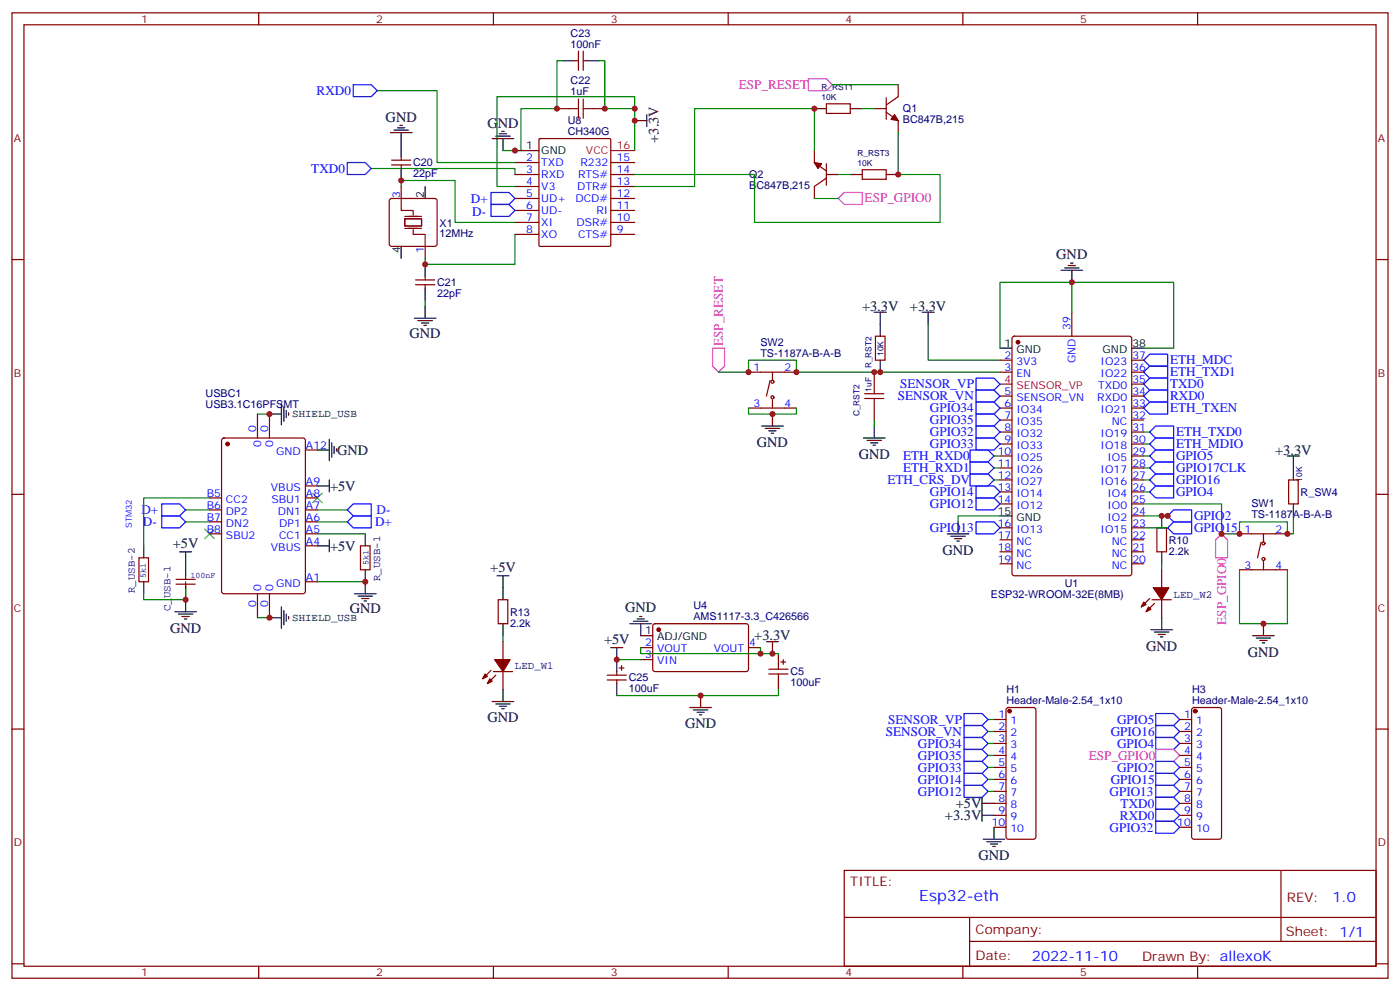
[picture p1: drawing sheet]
<svg xmlns="http://www.w3.org/2000/svg" width="412mm" height="292mm" viewBox="0 0 412 292" stroke-linecap="round" stroke-linejoin="round" font-family="sans-serif">
<g fill="none" stroke="#870000" stroke-width=".35">
<path d="M3.5 3.8h405.4v284.3h-405.4zM7.1 7.3h398.2v277.3h-398.2zM76.2 3.8v3.5M145.3 3.8v3.5M169.3 17.9h1.1M170.4 15.1v5.6M171.8 15.1v5.6M171.8 17.9h1.1M214.5 3.8v3.5M283.6 3.8v3.5M352.8 3.8v3.5M164 32h3.6"/>
<path d="M174.6 32h3.6M243.4 30.6h7.1v2.8h-7.1zM257.5 32h3.6M261.1 33.1l3.5 2.4v3.6M261.1 28.8v6.4M264.6 24.9v3.6l-3.5 2.4M114.9 58.7l.5-.2h12.7l.5 .2 .2 .5v12.7l-.3 .5-.4 .2h-12.7l-.5-.3-.2-.4v-12.7zM115.4 48.6h5.6M115.4 47.2h5.6M118.2 46.1v1.1M118.2 48.6v1M118.2 54.9v3.6"/>
<path d="M151.7 47.9h7M151.7 51.4h7M151.7 54.9h7M151.7 58.5h7M158.8 41l.3-.2h20.5l.3 .2v31.2l-.2 .3-20.6 .1-.3-.2zM179.9 47.9h7.1M179.9 51.4h7.1M179.9 54.9h7.1M179.9 58.5h7.1M239.9 44.3v3.6l3.5 2.4M243.4 51.4h3.5M243.4 52.5l-3.5 2.4v3.6"/>
<path d="M243.4 48.2v6.4M254 50h7.1v2.8h-7.1zM3.5 76.4h3.6M125.2 72.6v3.5M151.7 62h7M151.7 65.5h7M151.7 69h7M179.9 62h7.1M179.9 65.5h7.1M179.9 69h7.1M405.3 76.4h3.6M122.4 83.9h5.7"/>
<path d="M122.4 82.4h5.7M125.2 81.4v1M125.2 83.9v1M257.9 99h2.8v7.1h-2.8zM298.3 99.2l.5-.2h33.9l.6 .5 .1 69.4-.5 .6-34.1 .1-.6-.5-.1-69.4zM315.7 92v7M220.5 109.6h14.1M226.8 112.1l-1 4.6M227.5 109.6v2.5M227.5 117.7v2.5M257.5 109.6v3.5M294.6 106.1h3.5"/>
<path d="M294.6 109.6h3.5M294.6 116.7h3.5M333.4 106.1h3.5M333.4 109.6h3.5M333.4 113.1h3.5M333.4 116.7h3.5M65.5 129.2l.5-.2h23.3l.6 .4 .1 44.8-.5 .6-23.5 .1-.7-.5v-44.7zM75.8 122v7M79.4 122v7M90 132.5h3.5M220.5 120.2h14.1M257.5 120.2v3.5"/>
<path d="M294.6 120.2h3.5M294.6 123.7h3.5M294.6 127.2h3.5M294.6 130.8h3.5M294.6 134.3h3.5M294.6 137.8h3.5M333.4 120.2h3.5M333.4 123.7h3.5M333.4 127.2h3.5M333.4 130.8h3.5M333.4 134.3h3.5M333.4 137.8h3.5"/>
<path d="M3.5 145.6h3.6M61.7 146.6h3.6M61.7 150.2h3.6M61.7 153.7h3.6M61.7 157.2h3.6M90 146.6h3.5M90 150.2h3.5M90 153.7h3.5M90 157.2h3.5M90 143.1h3.5M294.6 141.4h3.5M294.6 144.9h3.5"/>
<path d="M294.6 148.4h3.5M294.6 155.5h3.5M294.6 159h3.5M333.4 141.4h3.5M333.4 144.9h3.5M333.4 148.4h3.5M333.4 151.9h3.5M333.4 155.5h3.5M333.4 159h3.5M340.8 155.5h2.8v7h-2.8zM365.1 157.2h14.1M371.5 159.7l-1.1 4.6"/>
<path d="M372.2 157.2v2.5M379.6 141.4h2.8v7h-2.8zM405.3 145.6h3.6M40.9 164.3h2.8v7h-2.8zM51.9 172h5.6M51.9 170.6h5.6M54.7 169.6v1M54.7 172v1.1M75.8 174.9v7M79.4 174.9v7M90 171.3h3.5M90 160.8h3.5"/>
<path d="M106.2 160.8h2.8v7h-2.8zM146.8 176.6h2.8v7.1h-2.8zM294.6 162.5h3.5M294.6 166.1h3.5M333.4 162.5h3.5M333.4 166.1h3.5M338.7 176.3l-2.5 2.5M339.4 176.6h5.6M340.1 177.7l-2.5 2.5M342.2 167.8v5.3M342.2 176.6v5.3M365.1 167.8h14.1"/>
<path d="M372.2 165.3v2.5M144.6 197.4l-2.4 2.5M145.3 197.8h5.7M146 198.9l-2.4 2.4M148.2 189v5.3M148.2 197.8v5.3M178.9 198.9h5.6M181.7 197.8v1.1M182.4 196.7h1.4M183.1 196v1.4M188.7 190.7h3.6M188.7 194.3h3.6"/>
<path d="M192.5 183.9l.5-.2h27.1l.4 .7-.1 13-.6 .4-27.1-.1-.4-.6v-12.7zM220.5 190.7h3.5M226.5 197.1h5.6M226.5 198.5h5.6M229.3 196v1.1M229.3 198.5v1.1M230 195h1.4M230.7 194.3v1.4M3.5 214.7h3.6M178.9 200.3h5.6M181.7 200.3v1M292.8 211.9h3.5"/>
<path d="M292.8 215.4h3.5M292.8 219h3.5M296.6 208.6l.4-.2h7.4l.7 .4 .1 37.7-.3 .5-.5 .2h-7.4l-.5-.2-.2-.5v-37.4zM347.5 211.9h3.5M347.5 215.4h3.5M347.5 219h3.5M351.2 208.6l.5-.2h7.4l.7 .4v37.7l-.2 .5-.5 .2h-7.4l-.5-.2-.2-.5v-37.4zM405.3 214.7h3.6M292.8 222.5h3.5M292.8 226h3.5M292.8 229.6h3.5M292.8 233.1h3.5"/>
<path d="M292.8 236.6h3.5M347.5 222.5h3.5M347.5 226h3.5M347.5 229.6h3.5M347.5 233.1h3.5M347.5 236.6h3.5M248.7 256.4h156.6v28.2h-156.6zM292.8 240.1h3.5M292.8 243.7h3.5M347.5 240.1h3.5M347.5 243.7h3.5M377.3 256.4v20.9"/>
<path d="M248.7 270.2h156.5M285.6 277.3h119.6M285.6 270.2v14.1M3.5 283.9h3.6M76.2 284.6v3.5M145.3 284.6v3.5M214.5 284.6v3.5M283.6 284.6v3.5M352.8 284.6v3.5M405.3 283.9h3.6"/>
<circle cx="227.5" cy="117" r=".44"/>
<circle cx="227.5" cy="112.4" r=".44"/>
<circle cx="372.2" cy="160.1" r=".44"/>
<circle cx="372.2" cy="164.6" r=".44"/>
</g>
<g fill="none" stroke="#000" stroke-width=".35">
<path d="M165.8 17.9h3.5M172.9 17.9h3.5M115 39.1h6.4M116.1 38.3h4.2M117.1 37.6h2.1M117.8 36.9h.7M118.2 39.1v7M147.1 39.4h2.1M147.8 38.7h.7M187 35.5h3.5M190.5 33.8v3.5M239.9 32h3.5"/>
<path d="M250.5 32h3.5M118.2 49.6v3.6M125.2 54.9v3.6M145 40.8h6.3M146 40.1h4.3M148.2 40.8v3.5M151.7 44.3h7M250.5 51.4h3.5M261.1 51.4h3.5M118.2 72.6v3.5M125.2 77.9v3.5M312.6 79.6h6.3"/>
<path d="M313.6 78.9h4.3M314.7 78.2h2.1M315.4 77.5h.7M315.7 79.6v3.5M122.1 93.7h6.3M123.1 94.4h4.3M124.2 95.1h2.1M124.9 95.8h.7M125.2 84.9v3.5M125.2 90.2v3.5M257.5 92h3.6M259.3 92v7"/>
<path d="M271.6 92h3.6M273.4 92v3.5M82.9 118.8v6.3M83.6 119.8v4.3M259.3 106.1v3.5M294.6 102.6h3.5M333.4 102.6h3.5M79.4 122h3.5M84.3 120.9v2.1M85 121.6v.7M93.5 132.5h3.5M97 129.4v6.3"/>
<path d="M97.7 130.4v4.3M98.4 131.5v2.1M99.1 132.2v.7M224.4 125.5h6.3M225.4 126.2h4.3M226.5 126.9h2.1M227.2 127.6h.7M227.5 122v3.5M254.4 129h6.3M255.4 129.7h4.2M256.5 130.4h2.1M257.2 131.1h.7"/>
<path d="M257.5 125.5v3.5M379.2 134.3h3.6M381 134.3v7.1M93.5 143.1h3.5M97 141.4v3.5M97 159v3.5M107.6 157.2v3.6M279 157.2h6.4M280.1 157.9h4.2M281.2 158.6h2.1M281.9 159.3h.7M282.2 153.7v3.5"/>
<path d="M294.6 151.9h3.5M342.2 151.9v3.6M381 148.4v3.5M42.3 160.8v3.5M42.3 171.3v3.6M52.9 162.5h3.5M54.7 162.5v7.1M54.7 173.1v7.1M82.9 178.8v6.3M83.6 179.8v4.2M93.5 160.8h3.5M104.4 174.9h6.4"/>
<path d="M105.5 175.6h4.2M106.5 176.3h2.2M107.2 177h.7M107.6 167.8v7.1M146.4 169.6h3.5M148.2 169.6v7M342.2 162.5v3.6M51.5 180.2h6.4M52.6 180.9h4.2M53.6 181.6h2.1M54.3 182.3h.7M79.4 181.9h3.5"/>
<path d="M84.3 180.9v2.1M85 181.6v.7M148.2 183.7v3.5M179.9 190.7h3.5M181.7 190.7v7.1M185.6 183.7h6.3M186.6 183h4.3M187.7 182.3h2.1M188.4 181.6h.7M188.7 183.7v3.5h3.6M225.8 189h3.5M227.5 189v3.5"/>
<path d="M229.3 192.5v3.5M229.3 199.6v3.5M339 185.5h6.4M340.1 186.2h4.2M341.1 186.9h2.2M341.8 187.6h.7M342.2 181.9v3.6M369 187.2h6.4M370.1 187.9h4.2M371.1 188.6h2.1M371.8 189.3h.7M372.2 183.7v3.5"/>
<path d="M145 206.6h6.3M146 207.3h4.3M147.1 208h2.1M147.8 208.7h.7M148.2 203.1v3.5M181.7 201.3v3.6M203.2 208.4h6.3M204.3 209.1h4.2M205.3 209.8h2.1M206 210.5h.7M206.4 204.9v3.5M289.3 234.8v7.1"/>
<path d="M289.3 236.6h3.5M289.3 240.1h3.5M289.6 247.2h6.4M290.7 247.9h4.2M291.7 248.6h2.2M292.5 249.3h.7M292.8 243.7v3.5"/>
</g>
<path d="M179.9 44.3h7.1M294.6 113.1h3.5" fill="none" stroke="#f00" stroke-width=".35"/>
<g fill="#870000" stroke="#870000" stroke-width=".35">
<path d="M263.5 33.8l1.1 1.7-2.1-.3z"/>
<path d="M239.9 47.9l2.1 .3-1.1 1.4z"/>
<path d="M338.3 178.8l.7 .7-1.4 .7z"/>
<path d="M336.9 177.3l.7 .7-1.4 .8z"/>
<path d="M339.7 173.1h4.6l-2.1 3.5z"/>
<path d="M144.3 199.9l.7 .7-1.4 .7z"/>
<path d="M142.9 198.5l.7 .7-1.4 .7z"/>
<path d="M145.7 194.3h4.6l-2.1 3.5z"/>
<circle cx="299.9" cy="100.8" r=".53"/>
<circle cx="67" cy="130.8" r=".53"/>
<circle cx="194" cy="185.5" r=".53"/>
<circle cx="352.1" cy="209.4" r=".53"/>
<circle cx="297.4" cy="209.4" r=".53"/>
</g>
<g fill="none" stroke="#008700" stroke-width=".35">
<path d="M165.8 17.9h-1.8v14.1h-10.5v12.3h-5.3M176.4 17.9h1.8v14.1h8.8v12.3M111.1 26.7h17.7v21.2h22.9M187 32v-3.5h-40.6v26.4h5.3M245.2 24.9h19.4M254 32h3.5M264.6 39.1v12.3h12.3v14.1h-54.7v-14.1h-35.2M109.4 49.6h42.3v1.8M118.2 54.9v-1.7h15.9v12.3h17.6M239.9 44.3v-12.3h-35.3v22.9h-17.6M239.9 58.5h7M246.9 51.4h3.6"/>
<path d="M151.7 69v8.9h-26.5v-1.8M125.2 88.4v1.8M273.4 95.5v10.6h21.2M315.7 83.1v8.9M211.7 109.6h8.8v-3.5h14.1v3.5h60M294.6 102.6v-19.5h51.1v19.5h-8.8M75.8 122h3.6M220.5 120.2v1.8h14.1v-1.8M257.5 123.7v1.8M292.8 137.8h1.8M292.8 134.3h1.8M336.9 137.8h1.8"/>
<path d="M336.9 127.2h1.8M336.9 134.3h1.8M336.9 130.8h1.8M54.7 150.2h7M54.7 153.7h7M61.7 146.6h-19.4v14.2M93.5 150.2h8.8M93.5 153.7h8.8M93.5 157.2h14.1M292.8 141.4h1.8M294.6 151.9h-12.4v1.8M336.9 148.4h22.9v8.8h5.3v-3.5h14.1v3.5h1.8v-5.3"/>
<path d="M336.9 141.4h1.8M336.9 151.9h7.1M336.9 144.9h1.8M336.9 155.5h7.1M54.7 171.3v5.3h-12.4v-1.7M93.5 171.3h14.1M342.2 166.1v1.7M365.1 167.8v15.9h14.1v-15.9M75.8 181.9h3.6M148.2 187.2v1.8M181.7 194.3h7M188.7 190.7v1.8h35.3"/>
<path d="M224 190.7v1.8h5.3M229.3 203.1v1.8h-47.6M291 211.9h1.8M291 215.4h1.8M291 219h1.8M291 222.5h1.8M291 226h1.8M291 229.6h1.8M291 233.1h1.8"/>
</g>
<g fill="none" stroke="#00f" stroke-width=".35">
<path d="M104.1 24.9h5.3l1.7 1.8-1.7 1.8h-5.3zM102.3 47.9h5.3l1.8 1.7-1.8 1.8h-5.3zM144.6 56.7h5.3l1.8 1.8-1.8 1.7h-5.3zM144.6 60.2h5.3l1.8 1.8-1.8 1.7h-5.3zM287.5 111.4h5.3l1.8 1.7-1.8 1.8h-5.3zM287.5 114.9h5.3l1.8 1.8-1.8 1.7h-5.3zM287.5 118.4h5.3l1.8 1.8-1.8 1.8h-5.3zM336.9 116.7l1.8-1.8h5.3v3.5h-5.3zM336.9 109.6l1.8-1.8h5.3v3.6h-5.3zM338.7 111.4h5.3v3.5h-5.3l-1.8-1.8zM338.7 118.4h5.3v3.6h-5.3l-1.8-1.8zM338.7 104.3h5.3v3.5h-5.3l-1.8-1.7z"/>
<path d="M285.8 136.1h5.2l1.8 1.7-1.8 1.8h-5.2zM285.8 132.5h5.2l1.8 1.8-1.8 1.8h-5.2zM285.8 139.6h5.2l1.8 1.8-1.8 1.7h-5.2zM287.5 122h5.3l1.8 1.7-1.8 1.8h-5.3zM287.5 125.5h5.3l1.8 1.7-1.8 1.8h-5.3zM287.5 129h5.3l1.8 1.8-1.8 1.7h-5.3zM338.7 137.8l1.7-1.7h5.3v3.5h-5.3zM338.7 127.2l1.7-1.7h5.3v3.5h-5.3zM338.7 130.8l1.7-1.8h5.3v3.5h-5.3zM338.7 134.3l1.7-1.8h5.3v3.6h-5.3zM47.6 148.4h5.3l1.8 1.8-1.8 1.7h-5.3zM47.6 151.9h5.3l1.8 1.8-1.8 1.8h-5.3z"/>
<path d="M102.3 153.7l1.8-1.8h5.3v3.6h-5.3zM102.3 150.2l1.8-1.8h5.3v3.5h-5.3zM287.5 143.1h5.3l1.8 1.8-1.8 1.7h-5.3zM287.5 146.6h5.3l1.8 1.8-1.8 1.8h-5.3zM287.5 153.7h5.3l1.8 1.8-1.8 1.7h-5.3zM338.7 141.4l1.7-1.8h5.3v3.5h-5.3zM338.7 144.9l1.7-1.8h5.3v3.5h-5.3zM344 155.5l1.7-1.8h5.3v3.5h-5.3zM345.7 150.2h5.3v3.5h-5.3l-1.7-1.8zM284 217.2h5.3l1.7 1.8-1.7 1.7h-5.3zM284 213.7h5.3l1.7 1.7-1.7 1.8h-5.3zM284 210.1h5.3l1.7 1.8-1.7 1.8h-5.3z"/>
<path d="M340.4 210.1h5.3l1.8 1.8-1.8 1.8h-5.3zM340.4 213.7h5.3l1.8 1.7-1.8 1.8h-5.3zM340.4 217.2h5.3l1.8 1.8-1.8 1.7h-5.3zM284 231.3h5.3l1.7 1.8-1.7 1.7h-5.3zM284 227.8h5.3l1.7 1.8-1.7 1.7h-5.3zM284 224.3h5.3l1.7 1.7-1.7 1.8h-5.3zM284 220.7h5.3l1.7 1.8-1.7 1.8h-5.3zM340.4 224.3h5.3l1.8 1.7-1.8 1.8h-5.3zM340.4 227.8h5.3l1.8 1.8-1.8 1.7h-5.3zM340.4 231.3h5.3l1.8 1.8-1.8 1.7h-5.3zM340.4 234.8h5.3l1.8 1.8-1.8 1.8h-5.3zM340.4 238.4h5.3l1.8 1.7-1.8 1.8h-5.3z"/>
<path d="M340.4 241.9h5.3l1.8 1.8-1.8 1.7h-5.3z"/>
</g>
<path d="M167.6 32h2.8M170.4 29.2v5.6M171.8 29.2v5.6M171.8 32h2.8M254.7 116h5.6M254.7 117.4h5.6M257.5 113.1v2.9M257.5 117.4v2.8" fill="none" stroke="#a10000" stroke-width=".35"/>
<path d="M118.2 58.5v3.5h3.5v1.4M119.2 64.5h5v2.1h-5zM119.2 67.3h5M119.2 63.7h5M121.7 67.6v1.4h3.5v3.6" fill="none" stroke="#870012" stroke-width=".35"/>
<path d="M60.3 155.8l2.8 2.8M63.1 155.8l-2.8 2.8M92.1 145.2l2.8 2.9M94.9 145.2l-2.8 2.9" fill="none" stroke="#3c3" stroke-width=".35"/>
<path d="M238.1 23.2h5.3l1.8 1.7-1.8 1.8h-5.3zM246.9 58.5l1.8-1.8h5.3v3.5h-5.3zM209.9 102.6h3.5v5.2l-1.7 1.8-1.8-1.8zM359.8 157.2l1.8 1.8v5.3h-3.5v-5.3zM340.4 220.7h5.3l1.8 1.8-1.8 1.8h-5.3z" fill="none" stroke="#c0f" stroke-width=".35"/>
<g fill="#c00">
<circle cx="187" cy="35.5" r=".88"/>
<circle cx="118.2" cy="53.2" r=".88"/>
<circle cx="164" cy="32" r=".88"/>
<circle cx="151.7" cy="44.3" r=".88"/>
<circle cx="187" cy="32" r=".88"/>
<circle cx="125.2" cy="77.9" r=".88"/>
<circle cx="315.7" cy="83.1" r=".88"/>
<circle cx="54.7" cy="176.6" r=".88"/>
<circle cx="79.4" cy="122" r=".88"/>
<circle cx="79.4" cy="181.9" r=".88"/>
<circle cx="257.5" cy="109.6" r=".88"/>
<circle cx="178.2" cy="32" r=".88"/>
<circle cx="107.6" cy="171.3" r=".88"/>
<circle cx="259.3" cy="109.6" r=".88"/>
<circle cx="206.4" cy="204.9" r=".88"/>
<circle cx="224" cy="192.5" r=".88"/>
<circle cx="227.5" cy="192.5" r=".88"/>
<circle cx="181.7" cy="194.3" r=".88"/>
<circle cx="359.8" cy="157.2" r=".88"/>
<circle cx="264.6" cy="51.4" r=".88"/>
<circle cx="239.9" cy="32" r=".88"/>
<circle cx="342.2" cy="151.9" r=".88"/>
<circle cx="227.5" cy="122" r=".88"/>
<circle cx="234.6" cy="109.6" r=".88"/>
<circle cx="220.5" cy="109.6" r=".88"/>
<circle cx="372.2" cy="183.7" r=".88"/>
<circle cx="379.2" cy="157.2" r=".88"/>
<circle cx="365.1" cy="157.2" r=".88"/>
<circle cx="344" cy="151.9" r=".88"/>
</g>
<text font-size="4.6" fill="#00f" x="270.8" y="265.4">Esp32-eth</text>
<g font-size="4.2">
<text x="113.6" y="36.1">GND</text>
<text x="143.6" y="37.8">GND</text>
<text x="194" y="42" transform="rotate(-90 194 42)">+3.3V</text>
<text x="311.1" y="76.3">GND</text>
<text x="253.9" y="91.6">+3.3V</text>
<text x="268" y="91.6">+3.3V</text>
<text x="120.6" y="99.5">GND</text>
<text x="223" y="131.7">GND</text>
<text x="99.3" y="133.9">GND</text>
<text x="252.9" y="135.2">GND</text>
<text x="375.6" y="133.9">+3.3V</text>
<text x="97.2" y="144.5">+5V</text>
<text x="50.9" y="161.3">+5V</text>
<text x="97.2" y="162.2">+5V</text>
<text x="277.6" y="163.4">GND</text>
<text x="144.4" y="168.4">+5V</text>
<text x="103" y="180.6">GND</text>
<text x="184.1" y="180.3">GND</text>
<text x="50.1" y="186.3">GND</text>
<text x="177.9" y="189.6">+5V</text>
<text x="222.2" y="188.6">+3.3V</text>
<text x="337.6" y="191.6">GND</text>
<text x="367.6" y="193.4">GND</text>
<text x="143.6" y="212.8">GND</text>
<text x="201.8" y="214.6">GND</text>
<text x="281.6" y="238">+5V</text>
<text x="278.4" y="241.5">+3.3V</text>
<text x="288.2" y="253.4">GND</text>
</g>
<g font-size="4.2" fill="#00f">
<text x="392.5" y="265.6">1.0</text>
<text x="304" y="283">2022-11-10</text>
</g>
<g font-size="3.9" fill="#00f">
<text x="93.3" y="28.1">RXD0</text>
<text x="91.7" y="51">TXD0</text>
<text x="138.7" y="59.9">D+</text>
<text x="139.1" y="63.5">D-</text>
<text x="344.7" y="107.3">ETH_MDC</text>
<text x="344.7" y="110.8">ETH_TXD1</text>
<text x="264.5" y="117.9">SENSOR_VN</text>
<text x="265.2" y="114.4">SENSOR_VP</text>
<text x="344.7" y="117.8">RXD0</text>
<text x="344.7" y="114.3">TXD0</text>
<text x="273.9" y="121.5">GPIO34</text>
<text x="273.9" y="125">GPIO35</text>
<text x="344.7" y="121.4">ETH_TXEN</text>
<text x="273.9" y="128.5">GPIO32</text>
<text x="346.4" y="128.5">ETH_TXD0</text>
<text x="346.4" y="132">ETH_MDIO</text>
<text x="266" y="135.6">ETH_RXD0</text>
<text x="273.9" y="132">GPIO33</text>
<text x="346.4" y="135.5">GPIO5</text>
<text x="261.4" y="142.6">ETH_CRS_DV</text>
<text x="266" y="139.1">ETH_RXD1</text>
<text x="346.4" y="138.9">GPIO17CLK</text>
<text x="346.4" y="142.6">GPIO16</text>
<text x="273.9" y="146.2">GPIO14</text>
<text x="273.9" y="149.7">GPIO12</text>
<text x="346.4" y="146.1">GPIO4</text>
<text x="41.7" y="151.5">D+</text>
<text x="42.1" y="155">D-</text>
<text x="110.5" y="155">D+</text>
<text x="110.9" y="151.4">D-</text>
<text x="351.7" y="153.1">GPIO2</text>
<text x="273.9" y="156.8">GPIO13</text>
<text x="351.7" y="156.7">GPIO15</text>
<text x="261.6" y="213.2">SENSOR_VP</text>
<text x="329.1" y="213.2">GPIO5</text>
<text x="261" y="216.7">SENSOR_VN</text>
<text x="270.4" y="220.2">GPIO34</text>
<text x="327.2" y="216.7">GPIO16</text>
<text x="329.1" y="220.2">GPIO4</text>
<text x="270.4" y="227.3">GPIO33</text>
<text x="270.4" y="223.8">GPIO35</text>
<text x="329.1" y="227.3">GPIO2</text>
<text x="270.4" y="230.8">GPIO14</text>
<text x="327.2" y="230.8">GPIO15</text>
<text x="270.4" y="234.4">GPIO12</text>
<text x="326.8" y="234.4">GPIO13</text>
<text x="330.1" y="237.9">TXD0</text>
<text x="326.8" y="244.9">GPIO32</text>
<text x="329.9" y="241.5">RXD0</text>
</g>
<g font-size="3.9" fill="#c0f">
<text x="217.6" y="26.1">ESP_RESET</text>
<text x="254.7" y="59.6">ESP_GPIO0</text>
<text x="213" y="101.9" transform="rotate(-90 213 101.9)">ESP_RESET</text>
<text x="361.2" y="184" transform="rotate(-90 361.2 184)">ESP_GPIO0</text>
<text x="320.7" y="223.9">ESP_GPIO0</text>
</g>
<g font-size="3.9" fill="#800">
<text x="250.5" y="260.9">TITLE:</text>
<text x="379.1" y="265.6">REV:</text>
<text x="287.4" y="275.1">Company:</text>
<text x="378.7" y="275.8">Sheet: 1/1</text>
<text x="287.4" y="282.8">Date:</text>
<text x="336.4" y="282.9">Drawn By: allexoK</text>
</g>
<g font-size="3.2" fill="#800">
<text x="41.6" y="6.8">1</text>
<text x="110.8" y="6.8">2</text>
<text x="179.9" y="6.8">3</text>
<text x="249.1" y="6.8">4</text>
<text x="318.2" y="6.8">5</text>
<text x="4.1" y="41.9">A</text>
<text x="405.9" y="41.9">A</text>
<text x="4.1" y="111">B</text>
<text x="405.9" y="111">B</text>
<text x="4.1" y="180.2">C</text>
<text x="405.9" y="180.2">C</text>
<text x="4.1" y="249.3">D</text>
<text x="405.9" y="249.3">D</text>
<text x="41.6" y="287.6">1</text>
<text x="110.8" y="287.6">2</text>
<text x="179.9" y="287.6">3</text>
<text x="249.1" y="287.6">4</text>
<text x="318.2" y="287.6">5</text>
</g>
<g font-size="3.2" fill="#000080">
<text x="168.1" y="10.8">C23</text>
<text x="168.1" y="14">100nF</text>
<text x="168.1" y="28.1">1uF</text>
<text x="168.1" y="24.9">C22</text>
<text x="266" y="33.1">Q1</text>
<text x="167.2" y="39.8">CH340G</text>
<text x="167.2" y="36.5">U8</text>
<text x="266" y="36.4">BC847B,215</text>
<text x="121.7" y="52.2">22pF</text>
<text x="121.7" y="49">C20</text>
<text x="220.7" y="52.5">Q2</text>
<text x="220.7" y="55.8">BC847B,215</text>
<text x="129.5" y="69.9">12MHz</text>
<text x="129.5" y="66.7">X1</text>
<text x="128.8" y="87.5">22pF</text>
<text x="128.8" y="84.3">C21</text>
<text x="224" y="101.8">SW2</text>
<text x="224" y="105">TS-1187A-B-A-B</text>
<text x="60.6" y="117">USBC1</text>
<text x="60.6" y="120.2">USB3.1C16PFSMT</text>
<text x="368.6" y="149.5">SW1</text>
<text x="383.1" y="146">R_SW4</text>
<text x="368.6" y="152.6">TS-1187A-B-A-B</text>
<text x="344.3" y="160.1">R10</text>
<text x="344.3" y="163.4">2.2k</text>
<text x="112" y="171.2" transform="rotate(-90 112 171.2)">R_USB-1</text>
<text x="313.6" y="172.8">U1</text>
<text x="39.7" y="174.7" transform="rotate(-90 39.7 174.7)">R_USB-2</text>
<text x="204.3" y="179.5">U4</text>
<text x="291.9" y="176">ESP32-WROOM-32E(8MB)</text>
<text x="345.7" y="176">LED_W2</text>
<text x="50.3" y="180" transform="rotate(-90 50.3 180)">C_USB-1</text>
<text x="150.3" y="184.5">2.2k</text>
<text x="150.3" y="181.3">R13</text>
<text x="204.3" y="182.6">AMS1117-3.3_C426566</text>
<text x="151.7" y="197.2">LED_W1</text>
<text x="185.2" y="203.9">100uF</text>
<text x="185.2" y="200.7">C25</text>
<text x="232.8" y="202.1">100uF</text>
<text x="232.8" y="198.9">C5</text>
<text x="296.5" y="207.2">Header-Male-2.54_1x10</text>
<text x="296.5" y="204">H1</text>
<text x="351.1" y="207.2">Header-Male-2.54_1x10</text>
<text x="351.1" y="204">H3</text>
</g>
<g font-size="3.2">
<text x="155" y="44">1</text>
<text x="159.5" y="45.4">GND</text>
<text x="124.9" y="58.5" transform="rotate(-90 124.9 58.5)">2</text>
<text x="117.8" y="74.6" transform="rotate(-90 117.8 74.6)">4</text>
<text x="295.9" y="102.2">1</text>
<text x="299.4" y="104">GND</text>
<text x="324.8" y="104">GND</text>
<text x="333.6" y="102.2">38</text>
<text x="86.1" y="122.8">SHIELD_USB</text>
<text x="293.9" y="151.6">15</text>
<text x="299.4" y="153.4">GND</text>
<text x="86.1" y="182.8">SHIELD_USB</text>
<text x="190.1" y="186.9">1</text>
<text x="193.6" y="188.6">ADJ/GND</text>
</g>
<g font-size="3.2" fill="#00f">
<text x="155" y="47.5">2</text>
<text x="181.7" y="47.5">15</text>
<text x="155" y="51">3</text>
<text x="159.5" y="48.9">TXD</text>
<text x="159.5" y="52.5">RXD</text>
<text x="170.3" y="52.5">RTS#</text>
<text x="171" y="48.9">R232</text>
<text x="181.7" y="51">14</text>
<text x="117.8" y="58.5" transform="rotate(-90 117.8 58.5)">3</text>
<text x="155" y="54.6">4</text>
<text x="155" y="58.1">5</text>
<text x="159.5" y="56">V3</text>
<text x="159.5" y="59.5">UD+</text>
<text x="169.5" y="59.5">DCD#</text>
<text x="170" y="56">DTR#</text>
<text x="181.7" y="58.1">12</text>
<text x="181.7" y="54.6">13</text>
<text x="155" y="61.6">6</text>
<text x="155" y="65.2">7</text>
<text x="159.5" y="63">UD-</text>
<text x="175.7" y="63">RI</text>
<text x="181.7" y="65.2">10</text>
<text x="181.7" y="61.6">11</text>
<text x="155" y="68.7">8</text>
<text x="159.5" y="66.6">XI</text>
<text x="159.5" y="70.1">XO</text>
<text x="169.8" y="66.6">DSR#</text>
<text x="170.3" y="70.1">CTS#</text>
<text x="181.7" y="68.7">9</text>
<text x="124.9" y="74.6" transform="rotate(-90 124.9 74.6)">1</text>
<text x="315.4" y="97.3" transform="rotate(-90 315.4 97.3)">39</text>
<text x="295.9" y="105.7">2</text>
<text x="299.4" y="107.5">3V3</text>
<text x="316.8" y="107" transform="rotate(-90 316.8 107)">GND</text>
<text x="324.2" y="107.5">IO23</text>
<text x="333.6" y="105.7">37</text>
<text x="222" y="109.3">1</text>
<text x="231.1" y="109.3">2</text>
<text x="295.9" y="109.3">3</text>
<text x="299.4" y="111">EN</text>
<text x="324.2" y="111">IO22</text>
<text x="333.6" y="109.3">36</text>
<text x="333.6" y="112.8">35</text>
<text x="222" y="119.8">3</text>
<text x="231.1" y="119.8">4</text>
<text x="295.9" y="119.8">6</text>
<text x="295.9" y="116.3">5</text>
<text x="299.4" y="118.1">SENSOR_VN</text>
<text x="323.2" y="118.1">RXD0</text>
<text x="323.5" y="114.5">TXD0</text>
<text x="333.6" y="116.3">34</text>
<text x="333.6" y="119.8">33</text>
<text x="295.9" y="123.4">7</text>
<text x="299.4" y="125.1">IO35</text>
<text x="299.4" y="121.6">IO34</text>
<text x="324.2" y="121.6">IO21</text>
<text x="327.5" y="125.1">NC</text>
<text x="333.6" y="123.4">32</text>
<text x="75.5" y="127.2" transform="rotate(-90 75.5 127.2)">0</text>
<text x="76.9" y="131.7" transform="rotate(-90 76.9 131.7)">0</text>
<text x="79" y="127.2" transform="rotate(-90 79 127.2)">0</text>
<text x="80.4" y="131.7" transform="rotate(-90 80.4 131.7)">0</text>
<text x="295.9" y="130.4">9</text>
<text x="295.9" y="126.9">8</text>
<text x="299.4" y="128.7">IO32</text>
<text x="324.2" y="128.7">IO19</text>
<text x="333.6" y="126.9">31</text>
<text x="333.6" y="130.4">30</text>
<text x="81.4" y="133.9">GND</text>
<text x="90.1" y="132.2">A12</text>
<text x="293.9" y="137.5">11</text>
<text x="293.9" y="133.9">10</text>
<text x="299.4" y="135.7">IO25</text>
<text x="299.4" y="132.2">IO33</text>
<text x="324.2" y="132.2">IO18</text>
<text x="326.2" y="135.7">IO5</text>
<text x="333.6" y="133.9">29</text>
<text x="333.6" y="137.5">28</text>
<text x="90.1" y="142.8">A9</text>
<text x="293.9" y="141">12</text>
<text x="299.4" y="142.8">IO27</text>
<text x="299.4" y="139.2">IO26</text>
<text x="324.2" y="139.2">IO17</text>
<text x="324.2" y="142.8">IO16</text>
<text x="333.6" y="141">27</text>
<text x="60.9" y="146.3">B5</text>
<text x="60.9" y="149.8">B6</text>
<text x="66.6" y="148.1">CC2</text>
<text x="79.8" y="144.5">VBUS</text>
<text x="80" y="148.1">SBU1</text>
<text x="90.1" y="149.8">A7</text>
<text x="90.1" y="146.3">A8</text>
<text x="293.9" y="148.1">14</text>
<text x="293.9" y="144.5">13</text>
<text x="299.4" y="149.8">IO12</text>
<text x="299.4" y="146.3">IO14</text>
<text x="326.2" y="146.3">IO4</text>
<text x="326.2" y="149.8">IO0</text>
<text x="333.6" y="144.5">26</text>
<text x="333.6" y="148.1">25</text>
<text x="60.9" y="153.4">B7</text>
<text x="66.6" y="151.6">DP2</text>
<text x="66.6" y="155.1">DN2</text>
<text x="81.8" y="151.6">DN1</text>
<text x="82.3" y="155.1">DP1</text>
<text x="90.1" y="153.4">A6</text>
<text x="293.9" y="155.1">16</text>
<text x="326.2" y="153.4">IO2</text>
<text x="333.6" y="151.6">24</text>
<text x="333.6" y="155.1">23</text>
<text x="60.9" y="156.9">B8</text>
<text x="66.6" y="158.6">SBU2</text>
<text x="82.2" y="158.6">CC1</text>
<text x="90.1" y="160.4">A4</text>
<text x="90.1" y="156.9">A5</text>
<text x="293.9" y="158.6">17</text>
<text x="299.4" y="160.4">NC</text>
<text x="299.4" y="156.9">IO13</text>
<text x="324.2" y="156.9">IO15</text>
<text x="327.5" y="160.4">NC</text>
<text x="333.6" y="158.6">22</text>
<text x="366.6" y="156.9">1</text>
<text x="375.7" y="156.9">2</text>
<text x="79.8" y="162.2">VBUS</text>
<text x="293.9" y="165.7">19</text>
<text x="293.9" y="162.2">18</text>
<text x="299.4" y="167.5">NC</text>
<text x="299.4" y="163.9">NC</text>
<text x="327.5" y="163.9">NC</text>
<text x="327.5" y="167.5">NC</text>
<text x="333.6" y="162.2">21</text>
<text x="333.6" y="165.7">20</text>
<text x="366.6" y="167.5">3</text>
<text x="375.7" y="167.5">4</text>
<text x="81.4" y="172.8">GND</text>
<text x="90.1" y="171">A1</text>
<text x="75.5" y="178.7" transform="rotate(-90 75.5 178.7)">0</text>
<text x="76.9" y="174.2" transform="rotate(-90 76.9 174.2)">0</text>
<text x="79" y="178.7" transform="rotate(-90 79 178.7)">0</text>
<text x="80.4" y="174.2" transform="rotate(-90 80.4 174.2)">0</text>
<text x="190.1" y="190.4">2</text>
<text x="220.7" y="190.4">4</text>
<text x="190.1" y="193.9">3</text>
<text x="193.6" y="192.2">VOUT</text>
<text x="193.6" y="195.7">VIN</text>
<text x="210.2" y="192.2">VOUT</text>
<text x="294.1" y="211.6">1</text>
<text x="294.1" y="215.1">2</text>
<text x="297.6" y="213.3">1</text>
<text x="348.8" y="211.6">1</text>
<text x="348.8" y="215.1">2</text>
<text x="352.3" y="213.3">1</text>
<text x="294.1" y="218.6">3</text>
<text x="297.6" y="216.9">2</text>
<text x="297.6" y="220.4">3</text>
<text x="348.8" y="218.6">3</text>
<text x="352.3" y="216.9">2</text>
<text x="352.3" y="220.4">3</text>
<text x="294.1" y="222.1">4</text>
<text x="294.1" y="225.7">5</text>
<text x="297.6" y="223.9">4</text>
<text x="297.6" y="227.4">5</text>
<text x="348.8" y="222.1">4</text>
<text x="348.8" y="225.7">5</text>
<text x="352.3" y="223.9">4</text>
<text x="352.3" y="227.4">5</text>
<text x="294.1" y="229.2">6</text>
<text x="294.1" y="232.7">7</text>
<text x="297.6" y="231">6</text>
<text x="348.8" y="229.2">6</text>
<text x="348.8" y="232.7">7</text>
<text x="352.3" y="231">6</text>
<text x="294.1" y="236.3">8</text>
<text x="294.1" y="239.8">9</text>
<text x="297.6" y="234.5">7</text>
<text x="297.6" y="238">8</text>
<text x="348.8" y="236.3">8</text>
<text x="348.8" y="239.8">9</text>
<text x="352.3" y="234.5">7</text>
<text x="352.3" y="238">8</text>
<text x="292.1" y="243.3">10</text>
<text x="297.6" y="241.5">9</text>
<text x="297.6" y="245.1">10</text>
<text x="346.8" y="243.3">10</text>
<text x="352.3" y="241.5">9</text>
<text x="352.3" y="245.1">10</text>
</g>
<g font-size="3.2" fill="#f00">
<text x="172.6" y="45.4">VCC</text>
<text x="181.7" y="44">16</text>
<text x="295.9" y="112.8">4</text>
<text x="299.4" y="114.5">SENSOR_VP</text>
</g>
<g font-size="2.5" fill="#000080">
<text x="242" y="29.5">10K</text>
<text x="242" y="26.4">R_RST1</text>
<text x="252.6" y="45.8">R_RST3</text>
<text x="252.6" y="48.9">10K</text>
<text x="260.2" y="104.9" transform="rotate(-90 260.2 104.9)">10K</text>
<text x="256.7" y="108.5" transform="rotate(-90 256.7 108.5)">R_RST2</text>
<text x="256.7" y="115.4" transform="rotate(-90 256.7 115.4)">1uF</text>
<text x="253.2" y="122.6" transform="rotate(-90 253.2 122.6)">C_RST2</text>
<text x="383.6" y="141.9" transform="rotate(-90 383.6 141.9)">10K</text>
<text x="108.5" y="166.4" transform="rotate(-90 108.5 166.4)">5k1</text>
<text x="43" y="170.1" transform="rotate(-90 43 170.1)">5k1</text>
<text x="56.1" y="170.3">100nF</text>
</g>
<text font-size="2.5" fill="#00f" x="38.8" y="155.5" transform="rotate(-90 38.8 155.5)">STM32</text>
</svg>
